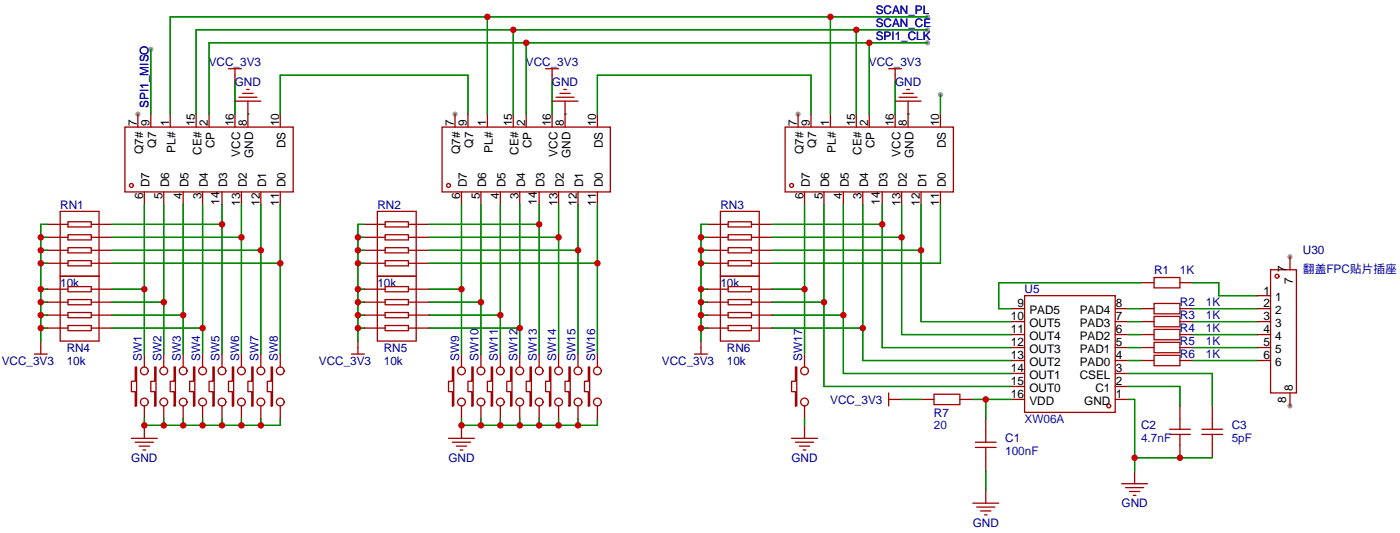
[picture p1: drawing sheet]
<svg xmlns="http://www.w3.org/2000/svg" width="275mm" height="104mm" viewBox="0 0 275 104" stroke-linecap="round" stroke-linejoin="round" font-family="sans-serif">
<g fill="#999">
<circle cx="27.1" cy="22.4" r=".51"/>
<circle cx="89.3" cy="22.4" r=".51"/>
<circle cx="156.6" cy="22.4" r=".51"/>
<circle cx="253.1" cy="50.3" r=".51"/>
<circle cx="253.1" cy="79.5" r=".51"/>
<circle cx="29.6" cy="9.7" r=".51"/>
<circle cx="184.5" cy="18.5" r=".51"/>
<circle cx="182" cy="8.4" r=".51"/>
<circle cx="182" cy="5.8" r=".51"/>
<circle cx="182" cy="3.3" r=".51"/>
</g>
<g fill="none" stroke="#a10000" stroke-width=".25">
<path d="M44.8 13.5h2.6M46.1 13.5v2.5M46.1 19.8h5.1M46.9 19.1h3.5M47.6 18.3h2.1M48.4 17.5h.5M48.6 19.8v5.1M107.1 13.5h2.5M108.3 19.8h5.1M108.3 13.5v2.5M109.1 19.1h3.5M109.9 18.3h2"/>
<path d="M110.6 17.5h.5M110.9 19.8v5.1M174.4 13.5h2.5M175.6 19.8h5.1M175.6 13.5v2.5M176.4 19.1h3.6M177.2 18.3h2M177.9 17.5h.5M178.2 19.8v5.1M24.5 24.9h33v12.7h-33zM27.1 22.4v2.5M28.3 37.6v2.5"/>
<path d="M29.6 22.4v2.5M32.1 37.6v2.5M33.4 22.4v2.5M35.9 37.6v2.5M38.5 22.4v2.5M39.8 37.6v2.5M41 22.4v2.5M43.6 37.6v2.5M46.1 22.4v2.5M47.4 37.6v2.5M51.2 37.6v2.5M55 22.4v2.5"/>
<path d="M55 37.6v2.5M86.7 24.9h33.1v12.7h-33.1zM89.3 22.4v2.5M90.6 37.6v2.5M91.8 22.4v2.5M94.4 37.6v2.5M95.6 22.4v2.5M98.2 37.6v2.5M100.7 22.4v2.5M102 37.6v2.5M103.3 22.4v2.5M105.8 37.6v2.5"/>
<path d="M108.3 22.4v2.5M109.6 37.6v2.5M113.4 37.6v2.5M117.2 22.4v2.5M117.2 37.6v2.5M154.1 24.9h33v12.7h-33zM156.6 22.4v2.5M157.9 37.6v2.5M159.1 22.4v2.5M161.7 37.6v2.5M162.9 22.4v2.5M165.5 37.6v2.5"/>
<path d="M168 22.4v2.5M169.3 37.6v2.5M170.6 22.4v2.5M173.1 37.6v2.5M175.6 22.4v2.5M176.9 37.6v2.5M180.7 37.6v2.5M184.5 22.4v2.5M184.5 37.6v2.5M9.3 51.6h4M9.3 49h4M9.3 46.5h4"/>
<path d="M9.3 43.9h4M9.3 56.6h4M9.3 59.2h4M11.8 41.4h7.6v25.4h-7.6zM11.8 54.1h7.6M13.3 51.1h4.6v1h-4.6zM13.3 48.5h4.6v1h-4.6zM13.3 46h4.6v1h-4.6zM13.3 43.4h4.6v1.1h-4.6zM13.3 56.1h4.6v1.1h-4.6zM13.3 58.7h4.6v1h-4.6zM17.9 51.6h4.1"/>
<path d="M17.9 49h4.1M17.9 46.5h4.1M17.9 43.9h4.1M17.9 56.6h4.1M17.9 59.2h4.1M71.5 51.6h4.1M71.5 49h4.1M71.5 46.5h4.1M71.5 43.9h4.1M71.5 56.6h4.1M71.5 59.2h4.1M74 54.1h7.7"/>
<path d="M74 41.4h7.7v25.4h-7.7zM75.6 51.1h4.5v1h-4.5zM75.6 48.5h4.5v1h-4.5zM75.6 46h4.5v1h-4.5zM75.6 43.4h4.5v1.1h-4.5zM75.6 56.1h4.5v1.1h-4.5zM75.6 58.7h4.5v1h-4.5zM80.1 51.6h4.1M80.1 49h4.1M80.1 46.5h4.1M80.1 43.9h4.1M80.1 56.6h4.1"/>
<path d="M80.1 59.2h4.1M138.8 51.6h4.1M138.8 49h4.1M138.8 46.5h4.1M138.8 43.9h4.1M138.8 56.6h4.1M138.8 59.2h4.1M141.4 54.1h7.6M141.4 41.4h7.6v25.4h-7.6zM142.9 51.1h4.5v1h-4.5zM142.9 48.5h4.5v1h-4.5zM142.9 46h4.5v1h-4.5z"/>
<path d="M142.9 43.4h4.5v1.1h-4.5zM142.9 56.1h4.5v1.1h-4.5zM142.9 58.7h4.5v1h-4.5zM147.4 51.6h4.1M147.4 49h4.1M147.4 46.5h4.1M147.4 43.9h4.1M147.4 56.6h4.1M147.4 59.2h4.1M201 57.9h17.8v22.9h-17.8zM223.9 55.4h2.5M226.4 54.4h5.1v2h-5.1z"/>
<path d="M226.4 59.4h5.1v2.1h-5.1zM231.5 55.4h2.6M246.8 57.9h2.5M249.3 52.8h5.1v24.2h-5.1zM253.1 50.3v2.5M6.7 69.3h2.6M8 66.8v2.5M9.3 61.7h4M9.3 64.3h4M13.3 61.2h4.6v1h-4.6zM13.3 63.8h4.6v1h-4.6zM17.9 61.7h4.1"/>
<path d="M17.9 64.3h4.1M26.5 71.9h.3v7.6h-.3v-2.8h-.7v-2h.7zM28.3 69.3v2.6M28.3 79.5v2.5M30.4 71.9h.2v7.6h-.2v-2.8h-.8v-2h.8zM32.1 69.3v2.6M32.1 79.5v2.5M34.2 71.9h.2v7.6h-.2v-2.8h-.8v-2h.8zM35.9 69.3v2.6M35.9 79.5v2.5M38 71.9h.2v7.6h-.2v-2.8h-.8v-2h.8zM39.8 69.3v2.6"/>
<path d="M39.8 79.5v2.5M41.8 71.9h.2v7.6h-.2v-2.8h-.8v-2h.8zM43.6 69.3v2.6M43.6 79.5v2.5M45.6 71.9h.2v7.6h-.2v-2.8h-.8v-2h.8zM47.4 69.3v2.6M47.4 79.5v2.5M49.4 71.9h.3v7.6h-.3v-2.8h-.8v-2h.8zM51.2 69.3v2.6M51.2 79.5v2.5M53.2 71.9h.3v7.6h-.3v-2.8h-.7v-2h.7zM55 69.3v2.6"/>
<path d="M55 79.5v2.5M69 69.3h2.5M70.2 66.8v2.5M71.5 61.7h4.1M71.5 64.3h4.1M75.6 61.2h4.5v1h-4.5zM75.6 63.8h4.5v1h-4.5zM80.1 61.7h4.1M80.1 64.3h4.1M88.8 71.9h.2v7.6h-.2v-2.8h-.8v-2h.8zM90.6 69.3v2.6M90.6 79.5v2.5"/>
<path d="M92.6 71.9h.2v7.6h-.2v-2.8h-.8v-2h.8zM94.4 69.3v2.6M94.4 79.5v2.5M96.4 71.9h.2v7.6h-.2v-2.8h-.8v-2h.8zM98.2 69.3v2.6M98.2 79.5v2.5M100.2 71.9h.3v7.6h-.3v-2.8h-.8v-2h.8zM102 69.3v2.6M102 79.5v2.5M104 71.9h.3v7.6h-.3v-2.8h-.7v-2h.7zM105.8 69.3v2.6M105.8 79.5v2.5"/>
<path d="M107.8 71.9h.3v7.6h-.3v-2.8h-.7v-2h.7zM109.6 69.3v2.6M109.6 79.5v2.5M111.6 71.9h.3v7.6h-.3v-2.8h-.7v-2h.7zM113.4 69.3v2.6M113.4 79.5v2.5M115.4 71.9h.3v7.6h-.3v-2.8h-.7v-2h.7zM117.2 69.3v2.6M117.2 79.5v2.5M136.3 69.3h2.5M137.5 66.8v2.5M138.8 61.7h4.1"/>
<path d="M138.8 64.3h4.1M142.9 61.2h4.5v1h-4.5zM142.9 63.8h4.5v1h-4.5zM147.4 61.7h4.1M147.4 64.3h4.1M156.1 71.9h.2v7.6h-.2v-2.8h-.8v-2h.8zM157.9 69.3v2.6M157.9 79.5v2.5M174.4 78.2h2.5M174.4 77v2.5M180.7 78.2h2.6M183.3 77.2h5v2h-5z"/>
<path d="M188.3 78.2h2.6M198.5 78.2h2.5M198.5 75.7h2.5M198.5 73.2h2.5M198.5 70.6h2.5M198.5 68.1h2.5M198.5 65.5h2.5M198.5 63h2.5M198.5 60.5h2.5M218.8 78.2h2.6M218.8 75.7h2.6M218.8 73.2h2.6"/>
<path d="M218.8 70.6h2.6M218.8 68.1h2.6M218.8 65.5h2.6M218.8 63h2.6M218.8 60.5h2.6M223.9 70.6h2.5M223.9 68.1h2.5M223.9 65.5h2.5M223.9 63h2.5M223.9 60.5h2.5M226.4 62h5.1v2h-5.1zM226.4 64.5h5.1v2h-5.1z"/>
<path d="M226.4 67.1h5.1v2h-5.1zM226.4 69.6h5.1v2h-5.1zM231.5 70.6h2.6M231.5 68.1h2.6M231.5 65.5h2.6M231.5 63h2.6M231.5 60.5h2.6M231.5 79.5v4.6M237.9 79.5v4.6M246.8 70.6h2.5M246.8 68.1h2.5M246.8 65.5h2.5"/>
<path d="M246.8 63h2.5M246.8 60.5h2.5M253.1 77v2.5M25.8 85.9h5.1M26.5 86.6h3.6M27.3 87.4h2M28.1 88.1h.5M28.3 83.3v2.6M88 85.9h5.1M88.8 86.6h3.5M89.5 87.4h2.1M90.3 88.1h.5"/>
<path d="M90.6 83.3v2.6M155.3 85.9h5.1M156.1 86.6h3.5M156.8 87.4h2.1M157.6 88.1h.5M157.9 83.3v2.6M190.9 98.6h5.1M191.4 86.6h4.1M191.4 87.6h4.1M191.6 99.3h3.6M193.4 82v4.6M193.4 87.6v4.6"/>
<path d="M193.4 96v2.6M220.1 94.7h5.1M220.9 95.5h3.5M221.6 96.3h2M222.4 97h.5M222.6 92.2v2.5M229.5 85.1h4.1M229.5 84.1h4.1M231.5 85.1v4.6M235.8 85.1h4.1M235.8 84.1h4.1M237.9 85.1v4.6"/>
<path d="M192.4 100.1h2M193.2 100.8h.5"/>
<circle cx="25.8" cy="36.3" r=".38"/>
<circle cx="88" cy="36.3" r=".38"/>
<circle cx="155.3" cy="36.3" r=".38"/>
<circle cx="250.6" cy="54.1" r=".38"/>
<circle cx="28.3" cy="72.6" r=".76"/>
<circle cx="28.3" cy="78.7" r=".76"/>
<circle cx="32.1" cy="72.6" r=".76"/>
<circle cx="32.1" cy="78.7" r=".76"/>
<circle cx="35.9" cy="72.6" r=".76"/>
<circle cx="35.9" cy="78.7" r=".76"/>
<circle cx="39.8" cy="72.6" r=".76"/>
<circle cx="39.8" cy="78.7" r=".76"/>
<circle cx="43.6" cy="72.6" r=".76"/>
<circle cx="43.6" cy="78.7" r=".76"/>
<circle cx="47.4" cy="72.6" r=".76"/>
<circle cx="47.4" cy="78.7" r=".76"/>
<circle cx="51.2" cy="72.6" r=".76"/>
<circle cx="51.2" cy="78.7" r=".76"/>
<circle cx="55" cy="72.6" r=".76"/>
<circle cx="55" cy="78.7" r=".76"/>
<circle cx="90.6" cy="72.6" r=".76"/>
<circle cx="90.6" cy="78.7" r=".76"/>
<circle cx="94.4" cy="72.6" r=".76"/>
<circle cx="94.4" cy="78.7" r=".76"/>
<circle cx="98.2" cy="72.6" r=".76"/>
<circle cx="98.2" cy="78.7" r=".76"/>
<circle cx="102" cy="72.6" r=".76"/>
<circle cx="102" cy="78.7" r=".76"/>
<circle cx="105.8" cy="72.6" r=".76"/>
<circle cx="105.8" cy="78.7" r=".76"/>
<circle cx="109.6" cy="72.6" r=".76"/>
<circle cx="109.6" cy="78.7" r=".76"/>
<circle cx="113.4" cy="72.6" r=".76"/>
<circle cx="113.4" cy="78.7" r=".76"/>
<circle cx="117.2" cy="72.6" r=".76"/>
<circle cx="117.2" cy="78.7" r=".76"/>
<circle cx="157.9" cy="72.6" r=".76"/>
<circle cx="157.9" cy="78.7" r=".76"/>
<circle cx="217.6" cy="79.5" r=".38"/>
</g>
<g fill="none" stroke="#008700" stroke-width=".25">
<path d="M29.6 9.7v12.7M46.1 16v6.4M95.6 3.3v19.1M100.7 5.8v16.6M103.3 8.4v14M108.3 16v6.4M162.9 3.3v19.1M168 5.8v16.6M170.6 8.4v14M175.6 16v6.4M182 8.4h-141v14M182 5.8h-143.5v16.6"/>
<path d="M182 3.3h-148.6v19.1M184.5 18.5v3.9M48.6 22.4h.1M55 22.4v-7.7h36.8v7.7M110.9 22.4h.1M117.2 22.4v-7.7h41.9v7.7M178.2 22.4h.1M8 51.6h1.3M8 46.5h1.3M8 49h1.3M8 59.2h1.3M8 56.6h1.3"/>
<path d="M9.3 43.9h-1.3v22.9M22 51.6h33M22 43.9h21.6M22 46.5h25.4M22 49h29.2M22 59.2h10.1M22 56.6h6.3M28.3 40.1v29.2M32.1 40.1v29.2M35.9 40.1v29.2M39.8 40.1v29.2M43.6 40.1v29.2"/>
<path d="M47.4 40.1v29.2M51.2 40.1v29.2M55 40.1v29.2M70.2 51.6h1.3M70.2 46.5h1.3M70.2 49h1.3M70.2 59.2h1.3M70.2 56.6h1.3M71.5 43.9h-1.3v22.9M84.2 51.6h33M84.2 43.9h21.6M84.2 46.5h25.4"/>
<path d="M84.2 49h29.2M84.2 59.2h10.2M84.2 56.6h6.4M90.6 40.1v29.2M94.4 40.1v29.2M98.2 40.1v29.2M102 40.1v29.2M105.8 40.1v29.2M109.6 40.1v29.2M113.4 40.1v29.2M117.2 40.1v29.2M137.5 51.6h1.3"/>
<path d="M137.5 46.5h1.3M137.5 49h1.3M137.5 59.2h1.3M137.5 56.6h1.3M138.8 43.9h-1.3v22.9M151.5 43.9h21.6M151.5 46.5h25.4M151.5 49h29.2M151.5 59.2h10.2M151.5 56.6h6.4M157.9 40.1v29.2M161.7 40.1v35.6h36.8"/>
<path d="M165.5 40.1v33.1h33M169.3 40.1v30.5h29.2M173.1 40.1v28h25.4M176.9 40.1v25.4h21.6M180.7 40.1v22.9h17.8M184.5 40.1v11.5h-33M223.9 55.4h-27.9v5.1h2.5M234.1 55.4h5v2.5h7.7M8 64.3h1.3M8 61.7h1.3M22 64.3h17.8M22 61.7h13.9"/>
<path d="M70.2 64.3h1.3M70.2 61.7h1.3M84.2 64.3h17.8M84.2 61.7h14M137.5 64.3h1.3M137.5 61.7h1.3M151.5 64.3h17.8M151.5 61.7h14M176.9 78.2h3.8M190.9 78.2h7.6M193.4 78.2v3.8M221.4 68.1h2.5"/>
<path d="M221.4 65.5h2.5M221.4 63h2.5M221.4 70.6h2.5M221.4 73.2h16.5v6.3M221.4 75.7h10.1v3.8M221.4 78.2h1.2v14M221.4 60.5h2.5M234.1 68.1h12.7M234.1 65.5h12.7M234.1 63h12.7M234.1 70.6h12.7M234.1 60.5h12.7"/>
<path d="M28.3 82v1.3h26.7v-1.3M32.1 82v1.3M35.9 82v1.3M39.8 82v1.3M43.6 82v1.3M47.4 82v1.3M51.2 82v1.3M90.6 82v1.3h26.6v-1.3M94.4 82v1.3M98.2 82v1.3M102 82v1.3M105.8 82v1.3"/>
<path d="M109.6 82v1.3M113.4 82v1.3M157.9 82v1.3M193.4 92.2v3.8M222.6 89.7h15.3"/>
</g>
<g fill="#c00">
<circle cx="55" cy="51.6" r=".63"/>
<circle cx="43.6" cy="43.9" r=".63"/>
<circle cx="47.4" cy="46.5" r=".63"/>
<circle cx="51.2" cy="49" r=".63"/>
<circle cx="8" cy="64.3" r=".63"/>
<circle cx="8" cy="56.6" r=".63"/>
<circle cx="8" cy="51.6" r=".63"/>
<circle cx="8" cy="49" r=".63"/>
<circle cx="8" cy="46.5" r=".63"/>
<circle cx="8" cy="61.7" r=".63"/>
<circle cx="8" cy="59.2" r=".63"/>
<circle cx="39.8" cy="64.3" r=".63"/>
<circle cx="35.9" cy="61.7" r=".63"/>
<circle cx="32.1" cy="59.2" r=".63"/>
<circle cx="28.3" cy="56.6" r=".63"/>
<circle cx="35.9" cy="83.3" r=".63"/>
<circle cx="32.1" cy="83.3" r=".63"/>
<circle cx="28.3" cy="83.3" r=".63"/>
<circle cx="39.8" cy="83.3" r=".63"/>
<circle cx="43.6" cy="83.3" r=".63"/>
<circle cx="47.4" cy="83.3" r=".63"/>
<circle cx="51.2" cy="83.3" r=".63"/>
<circle cx="117.2" cy="51.6" r=".63"/>
<circle cx="105.8" cy="43.9" r=".63"/>
<circle cx="109.6" cy="46.5" r=".63"/>
<circle cx="113.4" cy="49" r=".63"/>
<circle cx="70.2" cy="64.3" r=".63"/>
<circle cx="70.2" cy="61.7" r=".63"/>
<circle cx="70.2" cy="59.2" r=".63"/>
<circle cx="70.2" cy="56.6" r=".63"/>
<circle cx="70.2" cy="51.6" r=".63"/>
<circle cx="70.2" cy="49" r=".63"/>
<circle cx="70.2" cy="46.5" r=".63"/>
<circle cx="102" cy="64.3" r=".63"/>
<circle cx="98.2" cy="61.7" r=".63"/>
<circle cx="94.4" cy="59.2" r=".63"/>
<circle cx="90.6" cy="56.6" r=".63"/>
<circle cx="98.2" cy="83.3" r=".63"/>
<circle cx="94.4" cy="83.3" r=".63"/>
<circle cx="90.6" cy="83.3" r=".63"/>
<circle cx="102" cy="83.3" r=".63"/>
<circle cx="105.8" cy="83.3" r=".63"/>
<circle cx="109.6" cy="83.3" r=".63"/>
<circle cx="113.4" cy="83.3" r=".63"/>
<circle cx="173.1" cy="43.9" r=".63"/>
<circle cx="176.9" cy="46.5" r=".63"/>
<circle cx="180.7" cy="49" r=".63"/>
<circle cx="103.3" cy="8.4" r=".63"/>
<circle cx="170.6" cy="8.4" r=".63"/>
<circle cx="100.7" cy="5.8" r=".63"/>
<circle cx="168" cy="5.8" r=".63"/>
<circle cx="95.6" cy="3.3" r=".63"/>
<circle cx="162.9" cy="3.3" r=".63"/>
<circle cx="137.5" cy="64.3" r=".63"/>
<circle cx="137.5" cy="61.7" r=".63"/>
<circle cx="137.5" cy="59.2" r=".63"/>
<circle cx="137.5" cy="56.6" r=".63"/>
<circle cx="137.5" cy="51.6" r=".63"/>
<circle cx="137.5" cy="49" r=".63"/>
<circle cx="137.5" cy="46.5" r=".63"/>
<circle cx="169.3" cy="64.3" r=".63"/>
<circle cx="165.5" cy="61.7" r=".63"/>
<circle cx="161.7" cy="59.2" r=".63"/>
<circle cx="157.9" cy="56.6" r=".63"/>
<circle cx="193.4" cy="78.2" r=".63"/>
<circle cx="222.6" cy="89.7" r=".63"/>
<circle cx="231.5" cy="89.7" r=".63"/>
</g>
<g font-size="2.3" fill="#00f">
<text x="171.8" y="5.4">SCAN_CE</text>
<text x="171.8" y="2.8">SCAN_PL</text>
<text x="171.8" y="7.9">SPI1_CLK</text>
<text x="29.1" y="21.1" transform="rotate(-90 29.1 21.1)">SPI1_MISO</text>
<text x="231.5" y="53.6">1K</text>
<text x="255.7" y="53.4">翻盖FPC贴片插座</text>
<text x="236.6" y="60">1K</text>
<text x="236.6" y="62.5">1K</text>
<text x="236.6" y="65.1">1K</text>
<text x="236.6" y="67.6">1K</text>
<text x="236.6" y="70.1">1K</text>
<text x="201" y="82.8">XW06A</text>
<text x="183.3" y="84.1">20</text>
<text x="197.2" y="89.2">100nF</text>
<text x="223.9" y="86.7">4.7nF</text>
<text x="241.7" y="86.7">5pF</text>
</g>
<g font-size="2.3" fill="#000080">
<text x="41" y="13">VCC_3V3</text>
<text x="46.1" y="16.8">GND</text>
<text x="103.2" y="13">VCC_3V3</text>
<text x="108.3" y="16.8">GND</text>
<text x="170.5" y="13">VCC_3V3</text>
<text x="175.6" y="16.8">GND</text>
<text x="11.8" y="40.9">RN1</text>
<text x="74" y="40.9">RN2</text>
<text x="141.4" y="40.9">RN3</text>
<text x="226.4" y="53.6">R1</text>
<text x="255.7" y="49.8">U30</text>
<text x="11.8" y="56.2">10k</text>
<text x="74" y="56.2">10k</text>
<text x="141.4" y="56.2">10k</text>
<text x="201" y="57.4">U5</text>
<text x="231.5" y="60">R2</text>
<text x="231.5" y="62.5">R3</text>
<text x="231.5" y="65.1">R4</text>
<text x=".3" y="71.4">VCC_3V3</text>
<text x="13.1" y="68.9">RN4</text>
<text x="13.1" y="71.4">10k</text>
<text x="27.9" y="70.6" transform="rotate(-90 27.9 70.6)">SW1</text>
<text x="31.7" y="70.6" transform="rotate(-90 31.7 70.6)">SW2</text>
<text x="35.5" y="70.6" transform="rotate(-90 35.5 70.6)">SW3</text>
<text x="39.3" y="70.6" transform="rotate(-90 39.3 70.6)">SW4</text>
<text x="43.1" y="70.6" transform="rotate(-90 43.1 70.6)">SW5</text>
<text x="46.9" y="70.6" transform="rotate(-90 46.9 70.6)">SW6</text>
<text x="50.7" y="70.6" transform="rotate(-90 50.7 70.6)">SW7</text>
<text x="54.5" y="70.6" transform="rotate(-90 54.5 70.6)">SW8</text>
<text x="62.6" y="71.4">VCC_3V3</text>
<text x="75.3" y="68.9">RN5</text>
<text x="75.3" y="71.4">10k</text>
<text x="90.1" y="70.6" transform="rotate(-90 90.1 70.6)">SW9</text>
<text x="93.9" y="70.6" transform="rotate(-90 93.9 70.6)">SW10</text>
<text x="97.7" y="70.6" transform="rotate(-90 97.7 70.6)">SW11</text>
<text x="101.5" y="70.6" transform="rotate(-90 101.5 70.6)">SW12</text>
<text x="105.3" y="70.6" transform="rotate(-90 105.3 70.6)">SW13</text>
<text x="109.1" y="70.6" transform="rotate(-90 109.1 70.6)">SW14</text>
<text x="112.9" y="70.6" transform="rotate(-90 112.9 70.6)">SW15</text>
<text x="116.8" y="70.6" transform="rotate(-90 116.8 70.6)">SW16</text>
<text x="129.9" y="71.4">VCC_3V3</text>
<text x="142.6" y="68.9">RN6</text>
<text x="142.6" y="71.4">10k</text>
<text x="157.4" y="70.6" transform="rotate(-90 157.4 70.6)">SW17</text>
<text x="231.5" y="67.6">R5</text>
<text x="231.5" y="70.1">R6</text>
<text x="162.9" y="79">VCC_3V3</text>
<text x="183.3" y="81.6">R7</text>
<text x="197.2" y="86.7">C1</text>
<text x="223.9" y="84.1">C2</text>
<text x="241.7" y="84.1">C3</text>
<text x="25.8" y="90.5">GND</text>
<text x="88" y="90.5">GND</text>
<text x="155.3" y="90.5">GND</text>
<text x="220.1" y="99.4">GND</text>
<text x="190.9" y="103.2">GND</text>
</g>
<g font-size="2.3">
<text x="26.8" y="24.8" transform="rotate(-90 26.8 24.8)">7</text>
<text x="29.4" y="24.8" transform="rotate(-90 29.4 24.8)">9</text>
<text x="30.6" y="28.9" transform="rotate(-90 30.6 28.9)">Q7</text>
<text x="33.2" y="24.8" transform="rotate(-90 33.2 24.8)">1</text>
<text x="34.4" y="29.9" transform="rotate(-90 34.4 29.9)">PL#</text>
<text x="38.3" y="24.8" transform="rotate(-90 38.3 24.8)">15</text>
<text x="40.8" y="24.8" transform="rotate(-90 40.8 24.8)">2</text>
<text x="42.1" y="29" transform="rotate(-90 42.1 29)">CP</text>
<text x="45.9" y="24.8" transform="rotate(-90 45.9 24.8)">16</text>
<text x="48.4" y="24.8" transform="rotate(-90 48.4 24.8)">8</text>
<text x="54.8" y="24.8" transform="rotate(-90 54.8 24.8)">10</text>
<text x="56" y="29" transform="rotate(-90 56 29)">DS</text>
<text x="89.1" y="24.8" transform="rotate(-90 89.1 24.8)">7</text>
<text x="91.6" y="24.8" transform="rotate(-90 91.6 24.8)">9</text>
<text x="92.9" y="28.9" transform="rotate(-90 92.9 28.9)">Q7</text>
<text x="95.4" y="24.8" transform="rotate(-90 95.4 24.8)">1</text>
<text x="96.7" y="29.9" transform="rotate(-90 96.7 29.9)">PL#</text>
<text x="100.5" y="24.8" transform="rotate(-90 100.5 24.8)">15</text>
<text x="103" y="24.8" transform="rotate(-90 103 24.8)">2</text>
<text x="104.3" y="29" transform="rotate(-90 104.3 29)">CP</text>
<text x="108.1" y="24.8" transform="rotate(-90 108.1 24.8)">16</text>
<text x="110.6" y="24.8" transform="rotate(-90 110.6 24.8)">8</text>
<text x="117" y="24.8" transform="rotate(-90 117 24.8)">10</text>
<text x="118.3" y="29" transform="rotate(-90 118.3 29)">DS</text>
<text x="156.4" y="24.8" transform="rotate(-90 156.4 24.8)">7</text>
<text x="158.9" y="24.8" transform="rotate(-90 158.9 24.8)">9</text>
<text x="160.2" y="28.9" transform="rotate(-90 160.2 28.9)">Q7</text>
<text x="162.7" y="24.8" transform="rotate(-90 162.7 24.8)">1</text>
<text x="164" y="29.9" transform="rotate(-90 164 29.9)">PL#</text>
<text x="167.8" y="24.8" transform="rotate(-90 167.8 24.8)">15</text>
<text x="170.3" y="24.8" transform="rotate(-90 170.3 24.8)">2</text>
<text x="171.6" y="29" transform="rotate(-90 171.6 29)">CP</text>
<text x="175.4" y="24.8" transform="rotate(-90 175.4 24.8)">16</text>
<text x="178" y="24.8" transform="rotate(-90 178 24.8)">8</text>
<text x="184.3" y="24.8" transform="rotate(-90 184.3 24.8)">10</text>
<text x="185.6" y="29" transform="rotate(-90 185.6 29)">DS</text>
<text x="28.1" y="30.2" transform="rotate(-90 28.1 30.2)">Q7#</text>
<text x="39.5" y="30.3" transform="rotate(-90 39.5 30.3)">CE#</text>
<text x="47.1" y="30.7" transform="rotate(-90 47.1 30.7)">VCC</text>
<text x="49.7" y="31" transform="rotate(-90 49.7 31)">GND</text>
<text x="90.3" y="30.2" transform="rotate(-90 90.3 30.2)">Q7#</text>
<text x="101.8" y="30.3" transform="rotate(-90 101.8 30.3)">CE#</text>
<text x="109.4" y="30.7" transform="rotate(-90 109.4 30.7)">VCC</text>
<text x="111.9" y="31" transform="rotate(-90 111.9 31)">GND</text>
<text x="157.6" y="30.2" transform="rotate(-90 157.6 30.2)">Q7#</text>
<text x="169.1" y="30.3" transform="rotate(-90 169.1 30.3)">CE#</text>
<text x="176.7" y="30.7" transform="rotate(-90 176.7 30.7)">VCC</text>
<text x="179.2" y="31" transform="rotate(-90 179.2 31)">GND</text>
<text x="28.1" y="39" transform="rotate(-90 28.1 39)">6</text>
<text x="29.4" y="36.7" transform="rotate(-90 29.4 36.7)">D7</text>
<text x="31.9" y="39" transform="rotate(-90 31.9 39)">5</text>
<text x="33.2" y="36.7" transform="rotate(-90 33.2 36.7)">D6</text>
<text x="35.7" y="39" transform="rotate(-90 35.7 39)">4</text>
<text x="37" y="36.7" transform="rotate(-90 37 36.7)">D5</text>
<text x="39.5" y="39" transform="rotate(-90 39.5 39)">3</text>
<text x="40.8" y="36.7" transform="rotate(-90 40.8 36.7)">D4</text>
<text x="43.1" y="40.2" transform="rotate(-90 43.1 40.2)">14</text>
<text x="44.6" y="36.7" transform="rotate(-90 44.6 36.7)">D3</text>
<text x="47.1" y="40.3" transform="rotate(-90 47.1 40.3)">13</text>
<text x="48.4" y="36.7" transform="rotate(-90 48.4 36.7)">D2</text>
<text x="51" y="40.3" transform="rotate(-90 51 40.3)">12</text>
<text x="52.2" y="36.7" transform="rotate(-90 52.2 36.7)">D1</text>
<text x="54.8" y="40.3" transform="rotate(-90 54.8 40.3)">11</text>
<text x="56" y="36.7" transform="rotate(-90 56 36.7)">D0</text>
<text x="90.3" y="39" transform="rotate(-90 90.3 39)">6</text>
<text x="91.6" y="36.7" transform="rotate(-90 91.6 36.7)">D7</text>
<text x="94.1" y="39" transform="rotate(-90 94.1 39)">5</text>
<text x="95.4" y="36.7" transform="rotate(-90 95.4 36.7)">D6</text>
<text x="97.9" y="39" transform="rotate(-90 97.9 39)">4</text>
<text x="99.2" y="36.7" transform="rotate(-90 99.2 36.7)">D5</text>
<text x="101.8" y="39" transform="rotate(-90 101.8 39)">3</text>
<text x="103" y="36.7" transform="rotate(-90 103 36.7)">D4</text>
<text x="105.3" y="40.2" transform="rotate(-90 105.3 40.2)">14</text>
<text x="106.8" y="36.7" transform="rotate(-90 106.8 36.7)">D3</text>
<text x="109.4" y="40.3" transform="rotate(-90 109.4 40.3)">13</text>
<text x="110.6" y="36.7" transform="rotate(-90 110.6 36.7)">D2</text>
<text x="113.2" y="40.3" transform="rotate(-90 113.2 40.3)">12</text>
<text x="114.5" y="36.7" transform="rotate(-90 114.5 36.7)">D1</text>
<text x="117" y="40.3" transform="rotate(-90 117 40.3)">11</text>
<text x="118.3" y="36.7" transform="rotate(-90 118.3 36.7)">D0</text>
<text x="157.6" y="39" transform="rotate(-90 157.6 39)">6</text>
<text x="158.9" y="36.7" transform="rotate(-90 158.9 36.7)">D7</text>
<text x="161.4" y="39" transform="rotate(-90 161.4 39)">5</text>
<text x="162.7" y="36.7" transform="rotate(-90 162.7 36.7)">D6</text>
<text x="165.3" y="39" transform="rotate(-90 165.3 39)">4</text>
<text x="166.5" y="36.7" transform="rotate(-90 166.5 36.7)">D5</text>
<text x="169.1" y="39" transform="rotate(-90 169.1 39)">3</text>
<text x="170.3" y="36.7" transform="rotate(-90 170.3 36.7)">D4</text>
<text x="172.6" y="40.2" transform="rotate(-90 172.6 40.2)">14</text>
<text x="174.1" y="36.7" transform="rotate(-90 174.1 36.7)">D3</text>
<text x="176.7" y="40.3" transform="rotate(-90 176.7 40.3)">13</text>
<text x="178" y="36.7" transform="rotate(-90 178 36.7)">D2</text>
<text x="180.5" y="40.3" transform="rotate(-90 180.5 40.3)">12</text>
<text x="181.8" y="36.7" transform="rotate(-90 181.8 36.7)">D1</text>
<text x="184.3" y="40.3" transform="rotate(-90 184.3 40.3)">11</text>
<text x="185.6" y="36.7" transform="rotate(-90 185.6 36.7)">D0</text>
<text x="252.4" y="53.2" transform="rotate(-90 252.4 53.2)">7</text>
<text x="247.9" y="57.7">1</text>
<text x="250.2" y="59">1</text>
<text x="253.7" y="55.5" transform="rotate(-90 253.7 55.5)">7</text>
<text x="198.3" y="62.8">10</text>
<text x="198.3" y="65.3">11</text>
<text x="199.6" y="60.2">9</text>
<text x="202" y="61.5">PAD5</text>
<text x="202" y="64">OUT5</text>
<text x="211.9" y="64">PAD3</text>
<text x="211.9" y="61.5">PAD4</text>
<text x="218.9" y="65.3">6</text>
<text x="218.9" y="62.8">7</text>
<text x="218.9" y="60.2">8</text>
<text x="247.9" y="60.2">2</text>
<text x="247.9" y="62.8">3</text>
<text x="247.9" y="65.3">4</text>
<text x="250.2" y="61.5">2</text>
<text x="250.2" y="64">3</text>
<text x="198.3" y="67.8">12</text>
<text x="198.3" y="70.4">13</text>
<text x="202" y="66.6">OUT4</text>
<text x="202" y="69.1">OUT3</text>
<text x="202" y="71.7">OUT2</text>
<text x="211.9" y="71.7">PAD0</text>
<text x="211.9" y="69.1">PAD1</text>
<text x="211.9" y="66.6">PAD2</text>
<text x="218.9" y="70.4">4</text>
<text x="218.9" y="67.8">5</text>
<text x="247.9" y="67.8">5</text>
<text x="247.9" y="70.4">6</text>
<text x="250.2" y="66.6">4</text>
<text x="250.2" y="69.1">5</text>
<text x="250.2" y="71.7">6</text>
<text x="198.3" y="72.9">14</text>
<text x="198.3" y="75.5">15</text>
<text x="202" y="74.2">OUT1</text>
<text x="202" y="76.7">OUT0</text>
<text x="211.9" y="74.2">CSEL</text>
<text x="214.9" y="76.7">C1</text>
<text x="218.9" y="75.5">2</text>
<text x="218.9" y="72.9">3</text>
<text x="253.7" y="76.5" transform="rotate(-90 253.7 76.5)">8</text>
<text x="198.3" y="78">16</text>
<text x="202" y="79.3">VDD</text>
<text x="212.7" y="79.3">GND</text>
<text x="218.9" y="78">1</text>
<text x="252.4" y="78.9" transform="rotate(-90 252.4 78.9)">8</text>
</g>
</svg>
